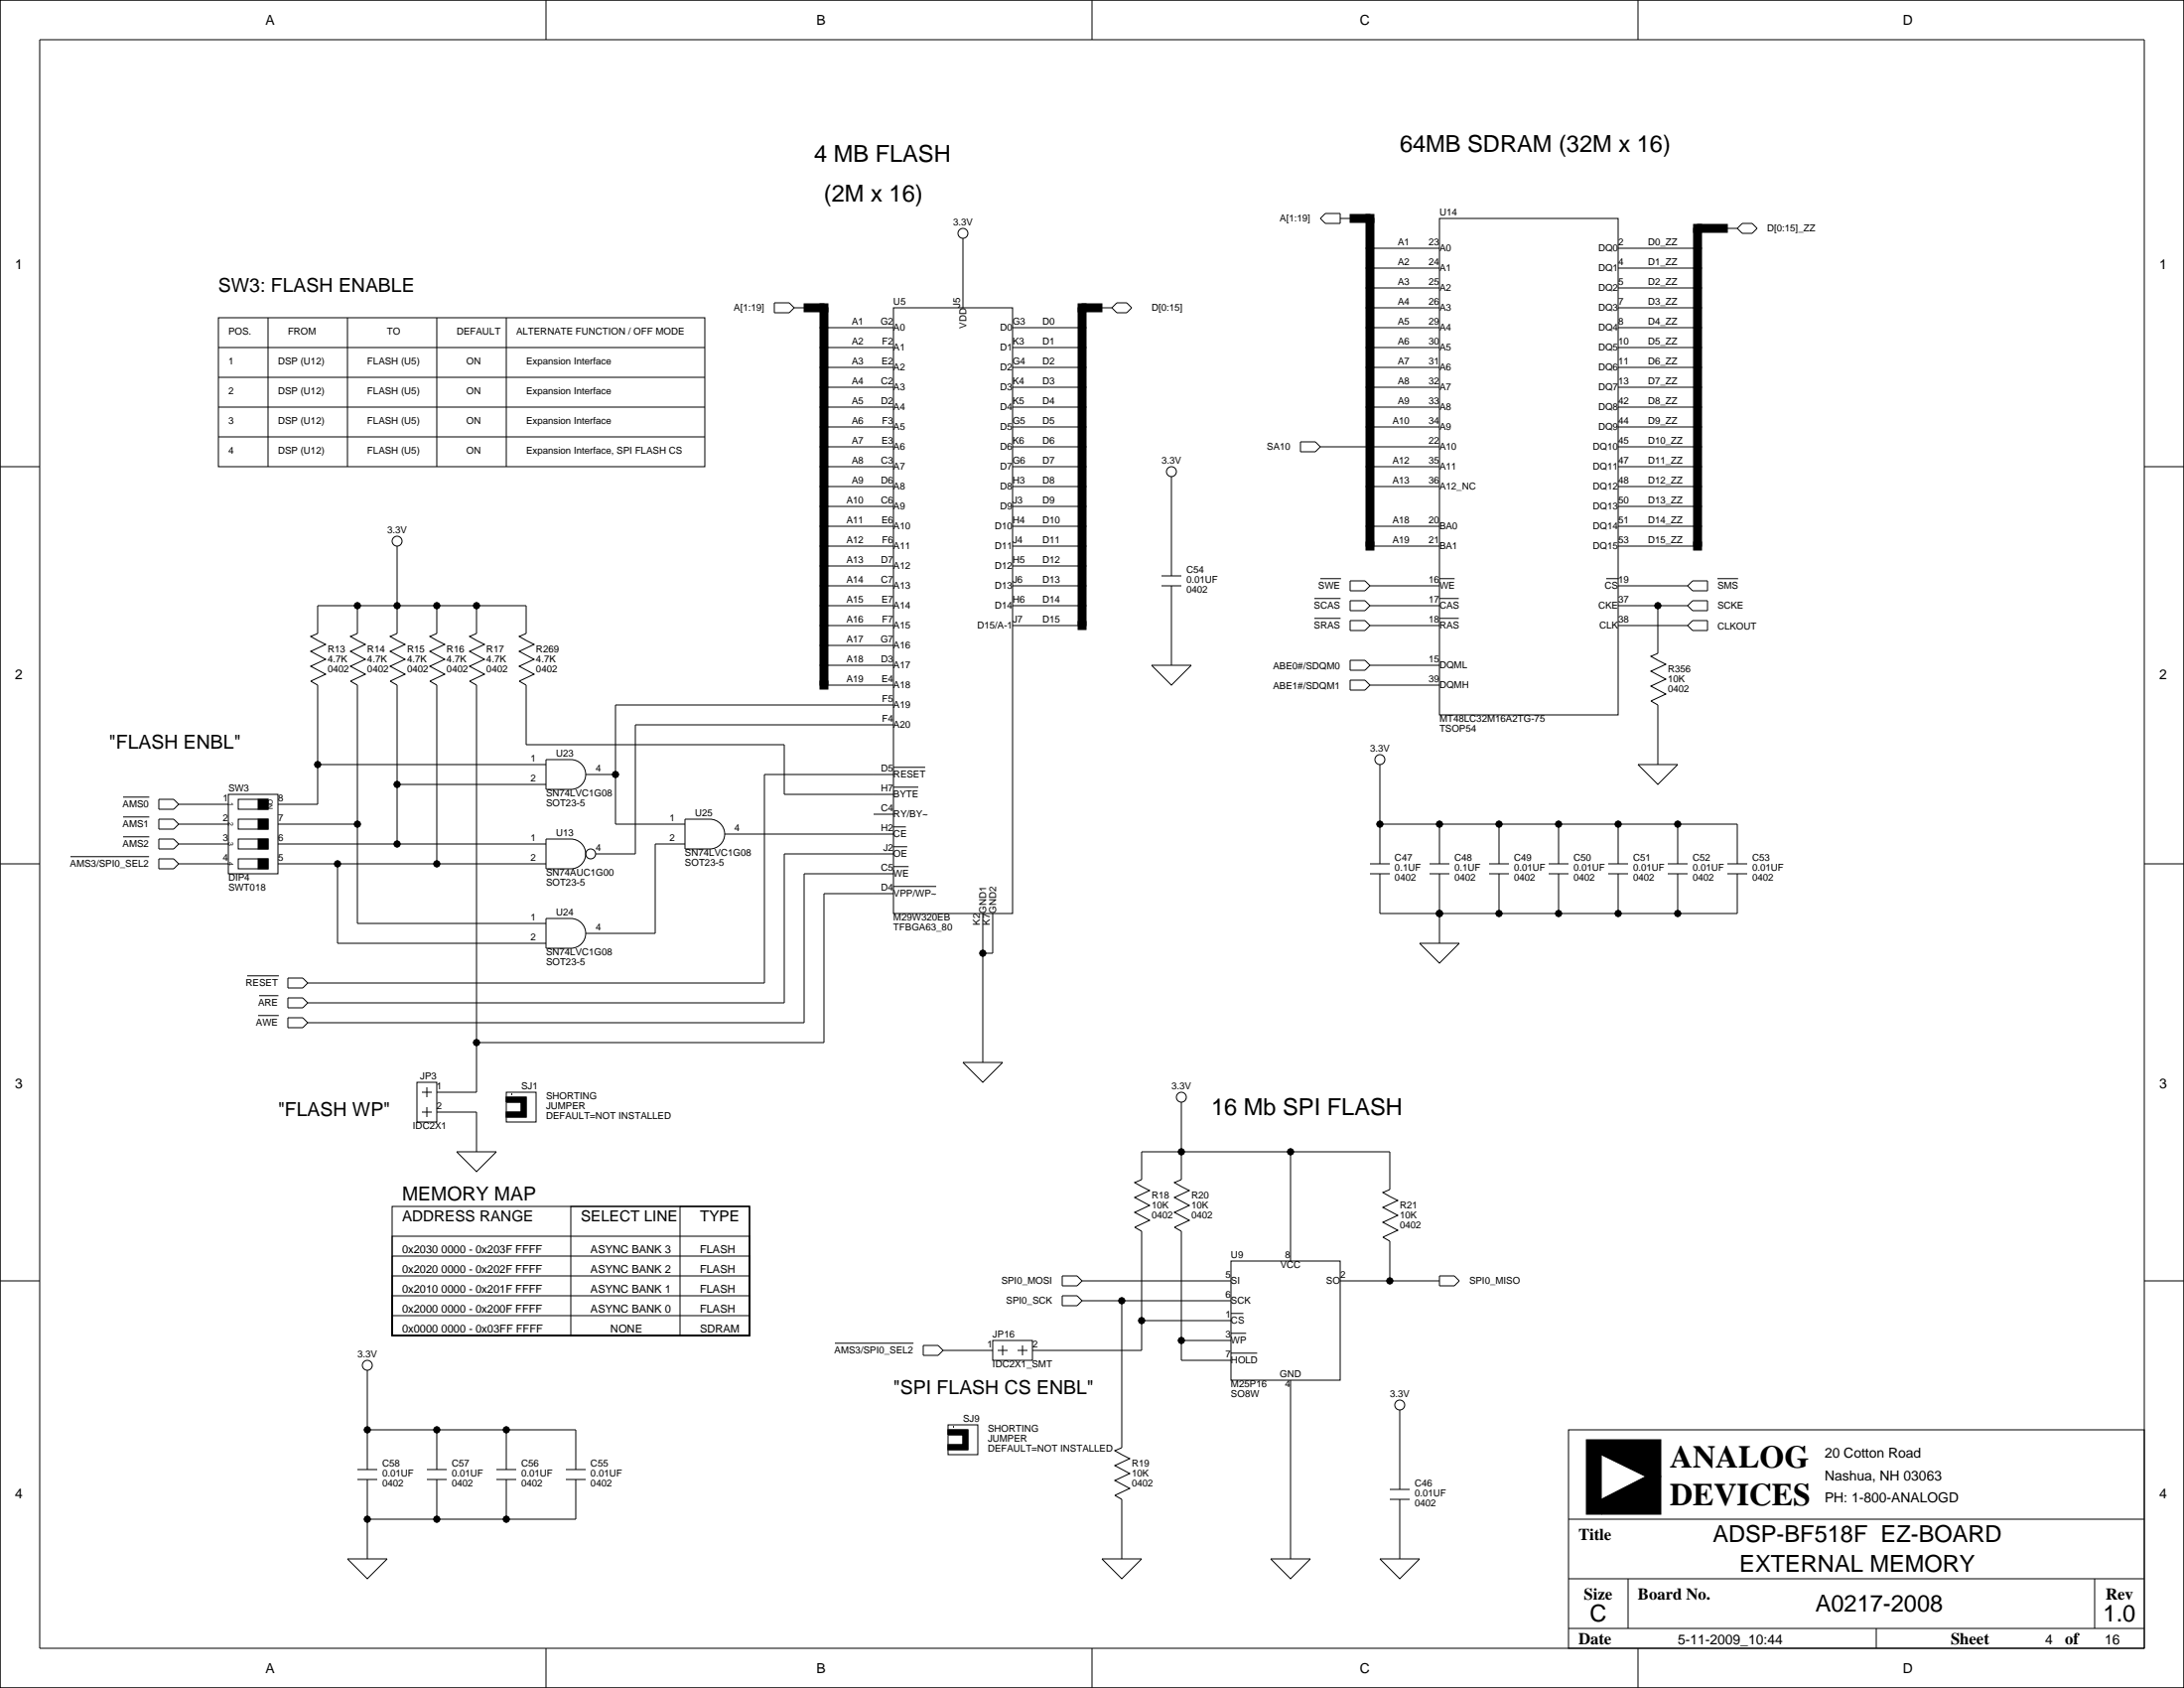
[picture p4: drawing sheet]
<svg xmlns="http://www.w3.org/2000/svg" width="559mm" height="432mm" viewBox="0 0 559 432" stroke-linecap="round" stroke-linejoin="round" font-family="sans-serif">
<g fill="none" stroke="#000" stroke-width=".25">
<path d="M0 0h558.8v431.8h-558.8zM10.2 10.2h538.4v411.4h-538.4zM139.7 0v10.2M279.4 0v10.2M419.1 0v10.2M337.8 55.9l1.3-1.3h3.8v2.5h-3.8zM342.9 55.9h2.5M368.3 55.9h45.7v127h-45.7zM442 58.4h2.5M445.8 57.1h2.5l1.3 1.3-1.3 1.3h-2.5l-1.3-1.3zM198.1 77.5h3.8l1.3 1.2-1.3 1.3h-3.8zM203.2 78.7h2.5"/>
<path d="M228.6 78.7h30.5v155h-30.5zM246.4 61v17.7M281.9 78.7h2.6M285.8 77.5h2.5l1.3 1.2-1.3 1.3h-2.5l-1.3-1.3zM350.5 78.7h17.8M350.5 68.6h17.8M350.5 63.5h17.8M350.5 73.7h17.8M414 78.7h20.3M414 68.6h20.3M414 63.5h20.3M414 73.7h20.3"/>
<path d="M55.9 81.3h124.4v38.1h-124.4zM55.9 88.9h124.4M55.9 96.5h124.4M68.6 81.3v38.1M88.9 81.3v38.1M111.8 81.3v38.1M129.5 81.3v38.1M210.8 99.1h17.8M210.8 94h17.8M210.8 88.9h17.8M210.8 83.8h17.8M259.1 99.1h17.8"/>
<path d="M259.1 94h17.8M259.1 88.9h17.8M259.1 83.8h17.8M350.5 99.1h17.8M350.5 94h17.8M350.5 88.9h17.8M350.5 83.8h17.8M414 99.1h20.3M414 94h20.3M414 88.9h20.3M414 83.8h20.3M0 119.4h10.2"/>
<path d="M55.9 104.1h124.4M55.9 111.8h124.4M210.8 109.2h17.8M210.8 104.1h17.8M210.8 119.4h17.8M210.8 114.3h17.8M259.1 109.2h17.8M259.1 104.1h17.8M259.1 119.4h17.8M259.1 114.3h17.8M332.7 113h3.8l1.3 1.3-1.3 1.3h-3.8zM337.8 114.3h30.5"/>
<path d="M350.5 109.2h17.8M350.5 104.1h17.8M350.5 119.4h17.8M414 109.2h20.3M414 104.1h20.3M414 119.4h20.3M414 114.3h20.3M548.6 119.4h10.2M101.6 139.7v22.4l-1.8 .7 3.8 2-3.8 1.8 3.8 2.1-3.8 1.7 3.8 2.1-3.8 1.7 1.8 1.1v40.6M210.8 134.6h17.8M210.8 124.5h17.8M210.8 139.7h17.8"/>
<path d="M210.8 129.5h17.8M259.1 134.6h17.8M259.1 124.5h17.8M259.1 139.7h17.8M259.1 129.5h17.8M299.7 121.9v25.4M350.5 134.6h17.8M350.5 124.5h17.8M350.5 139.7h17.8M414 134.6h20.3M414 124.5h20.3M414 139.7h20.3"/>
<path d="M414 129.5h20.3M91.4 154.9v7.2l-1.7 .7 3.8 2-3.8 1.8 3.8 2.1-3.8 1.7 3.8 2.1-3.8 1.7 1.7 1.1v60.9h48.3M111.8 154.9v7.2l-1.8 .7 3.8 2-3.8 1.8 3.8 2.1-3.8 1.7 3.8 2.1-3.8 1.7 1.8 1.1v45.7M121.9 154.9v7.2l-1.8 .7 3.9 2-3.9 1.8 3.9 2.1-3.9 1.7 3.9 2.1-3.9 1.7 1.8 1.1v104.1h-10.1M210.8 154.9h17.8M210.8 149.9h17.8M210.8 144.8h17.8M259.1 154.9h17.8M259.1 149.9h17.8M259.1 144.8h17.8M297.2 149.9h5.1M297.2 147.3h5.1"/>
<path d="M299.7 149.9v20.3M336.3 153.1h6.7M336.3 158.2h6.7M337.8 148h5.3M345.4 148.6h3.8l1.3 1.3-1.3 1.2h-3.8zM345.4 153.7h3.8l1.3 1.2-1.3 1.3h-3.8zM345.4 158.8h3.8l1.3 1.2-1.3 1.3h-3.8zM350.5 154.9h17.8M350.5 149.9h17.8M368.3 153.1h4.9M368.3 148h3.9M368.3 158.2h4.9"/>
<path d="M411 148h3.1M414 154.9h17.8M414 149.9h17.8M424.2 154.9v12.2l-1.8 .8 3.8 2-3.8 1.8 3.8 2-3.8 1.8 3.8 2-3.8 1.8 1.8 1v15.3M431.8 149.9l1.3-1.3h3.8v2.5h-3.8zM433.1 153.7h3.8v2.5h-3.8l-1.3-1.3zM439.4 148h5.3M210.8 160h17.8M210.8 175.3h17.8M210.8 170.2h17.8M210.8 165.1h17.8M259.1 160h17.8"/>
<path d="M294.6 170.2h10.2l-5.1 5.1zM345.4 168.9h3.8l1.3 1.3-1.3 1.2h-3.8zM345.4 174h3.8l1.3 1.3-1.3 1.2h-3.8zM350.5 160h17.8M350.5 175.3h17.8M350.5 170.2h17.8M414 160h17.8M431.8 160l1.3-1.2h3.8v2.5h-3.8zM81.3 195.6h58.4M139.7 194.3h6.3a3.8 3.8 0 0 1 3.9 3.8 3.8 3.8 0 0 1-3.9 3.8h-6.3zM149.9 198.1h7.6M228.6 180.3h-71.1v30.5h17.8"/>
<path d="M228.6 185.4h-66v33h-10.2M228.6 198.1h-33v53.4h-116.9M228.6 196.3h8.1M353.1 195.6v25.4M419.1 195.6h10.2l-5.1 5.1zM18 219.1h20.1M31.5 214.1h6.7M31.5 203.9h6.7M31.5 209h6.7M40.6 204.5h3.8l1.3 1.2-1.3 1.3h-3.8zM40.6 209.5h3.8l1.3 1.3-1.3 1.3h-3.8zM40.6 214.6h3.8l1.3 1.3-1.3 1.3h-3.8z"/>
<path d="M40.6 219.7h3.8l1.3 1.3-1.3 1.2h-3.8zM45.7 215.9h12.7M45.7 210.8h12.7M45.7 205.7h12.7M58.4 203.2h12.7v20.3h-12.7zM61 219.7h7.6v2.5h-7.6zM61 209.5h7.6v2.6h-7.6zM61 204.5h7.6v2.5h-7.6zM61 214.6h7.6v2.6h-7.6zM71.1 215.9h68.6M71.1 210.8h20.3M101.6 200.7h38.1"/>
<path d="M139.7 214.6h6.3a3.8 3.8 0 0 1 3.9 3.8 3.8 3.8 0 0 1-3.9 3.8h-6.3zM175.3 209.5h6.3a3.8 3.8 0 0 1 3.8 3.9 3.8 3.8 0 0 1-3.8 3.8h-6.3zM175.3 215.9h-7.7v22.9h-17.7M185.4 213.4h43.2M223.5 208.3h5.1M228.6 203.2h-27.9v-12.7h-66.1v-15.2l-1.8-1.1 3.9-1.7-3.9-2.1 3.9-1.7-3.9-2.1 3.9-1.8-3.9-2 1.8-.7v-7.2h-53.3v7.2l-1.8 .7 3.8 2-3.8 1.8 3.8 2.1-3.8 1.7 3.8 2.1-3.8 1.7 1.8 1.1v30.4h-10.2M228.6 218.4h-27.9v38.1h-122M228.6 201.4h6.3M228.6 211.5h3.2M228.6 216.6h3.5M353.1 210.8h91.4v10.2M368.3 210.8v10.2"/>
<path d="M383.5 210.8v10.2M398.8 210.8v10.2M414 210.8v10.2M429.3 210.8v10.2M0 221h10.2M45.7 221h12.7M71.1 221h68.6M86.4 221v20.3h53.3M139.7 234.9h6.3a3.8 3.8 0 0 1 3.9 3.9 3.8 3.8 0 0 1-3.9 3.8h-6.3zM228.6 228.6h-17.8v38.1h-88.9M228.6 223.5h-22.9v38.1h-127M228.6 226.8h10.9"/>
<path d="M228.6 221.7h3.9M251.5 233.7v38.1M254 233.7v10.1h-2.5M350.5 221h5.1M350.5 223.5h5.1M353.1 223.5v10.2h91.4v-10.2M365.8 221h5M365.8 223.5h5M368.3 233.7h.1M368.3 223.5v17.8M381 221h5.1M381 223.5h5.1"/>
<path d="M383.5 223.5v10.2M396.2 221h5.1M396.2 223.5h5.1M398.8 223.5v10.2M411.5 221h5.1M411.5 223.5h5.1M414 223.5v10.2M426.7 221h5.1M426.7 223.5h5.1M429.3 223.5v10.2M442 221h5M442 223.5h5"/>
<path d="M548.6 221h10.2M63.2 249.6h8.2M66 259.8h5.3M66.3 254.7h4.9M73.7 250.2h3.8l1.2 1.3-1.2 1.2h-3.8zM73.7 255.3h3.8l1.2 1.2-1.2 1.3h-3.8zM363.2 241.3h10.2l-5.1 5.1zM73.7 260.3h3.8l1.2 1.3-1.2 1.3h-3.8zM106.7 276.9h5.1v10.1h-5.1zM107.9 279.4h2.6M109.2 278.1v2.6M129.5 279.4h7.7v7.6h-7.7z"/>
<path d="M130.8 279.9h.1M246.4 271.8h10.1l-5 5.1zM107.9 284.5h2.6M109.2 283.2v2.6M111.8 284.5h10.1v10.1M116.8 294.6h10.2l-5.1 5.1zM129.5 280.7h5.1v5.1h-5.1v-1.3h3.8v-2.6h-3.8zM302.3 281.9v19.9l-1.8 .7 3.8 2-3.8 1.8 3.8 2.1-3.8 1.7 3.8 2.1-3.8 1.7 1.8 1.1v33h12.7M330.2 294.6v28M100.3 316.2h91.5v25.4h-91.5zM100.3 308.6h91.5v33h-91.5zM146 308.6h45.8v33h-45.8z"/>
<path d="M174 308.6h17.8v33h-17.8zM0 327.7h10.2M100.3 336.5h91.5v5.1h-91.5zM100.3 331.5h91.5v10.1h-91.5zM100.3 326.4h91.5v15.2h-91.5zM100.3 321.3h91.5v20.3h-91.5zM271.8 326.4h3.8l1.3 1.3-1.3 1.2h-3.8zM271.8 331.5h3.8l1.3 1.2-1.3 1.3h-3.8zM276.9 332.7h38.1M276.9 327.7h38.1M287 332.7v37.6l-1.8 .8 3.9 2-3.9 1.8 3.9 2-3.9 1.8 3.9 2-3.9 1.8 1.8 1v15.3M292.1 337.8h22.9"/>
<path d="M315 322.6h27.9v30.5h-27.9zM315 336h3.1M342.9 327.7h25.4M355.6 327.7v-10.2l-1.8-1 3.8-1.8-3.8-2 3.8-1.8-3.8-2 3.8-1.8-3.8-2 1.8-.8v-9.7h-63.5v7.2l-1.8 .7 3.8 2-3.8 1.8 3.8 2.1-3.8 1.7 3.8 2.1-3.8 1.7 1.8 1.1v30.4h-27.9M368.3 326.4h3.8l1.3 1.3-1.3 1.2h-3.8zM548.6 327.7h10.2M94 350.5v25.4M213.6 343.6h20.1M236.2 344.2h3.8l1.3 1.2-1.3 1.3h-3.8zM241.3 345.4h12.7M254 342.9h10.2v5.1h-10.2zM255.3 345.4h2.5"/>
<path d="M256.5 344.2v2.5M260.3 345.4h2.6M261.6 344.2v2.5M302.3 342.9h12.7M315 346.1h6.7M315 341.1h3.8M330.2 353.1v45.7M91.4 375.9h5.1M91.4 378.5h5.1M94 378.5v20.3M94 365.8h53.3v10.1M109.2 375.9h5.1"/>
<path d="M109.2 378.5h5.1M111.8 365.8v10.1M111.8 378.5v10.1M127 375.9h5.1M127 378.5h5.1M129.5 365.8v10.1M129.5 378.5v10.1M144.8 375.9h5.1M144.8 378.5h5.1M147.3 378.5v10.1h-53.3M242.6 364.5h7.6v7.6h-7.6zM242.6 365.8h5v5h-5v-1.2h3.8v-2.6h-3.8z"/>
<path d="M243.8 365h.1M358.1 360.7v20.3M401.3 365.8h147.3v55.8h-147.3zM88.9 398.8h10.2l-5.1 5.1zM281.9 398.8h10.2l-5.1 5.1zM325.1 398.8h10.2l-5.1 5.1zM353.1 398.8h10.1l-5.1 5.1zM355.6 381h5.1M355.6 383.5h5.1M358.1 383.5v15.3M401.3 388.6h147.3M401.3 403.9h147.3"/>
<path d="M401.3 416.6h147.3M416.6 403.9v12.7M480.1 416.6v5M535.9 403.9v12.7M139.7 421.6v10.2M279.4 421.6v10.2M419.1 421.6v10.2"/>
<circle cx="246.4" cy="59.7" r="1.27"/>
<circle cx="101.6" cy="138.4" r="1.27"/>
<circle cx="299.7" cy="120.6" r="1.27"/>
<circle cx="91.4" cy="154.9" r=".76"/>
<circle cx="101.6" cy="154.9" r=".76"/>
<circle cx="111.8" cy="154.9" r=".76"/>
<circle cx="121.9" cy="154.9" r=".76"/>
<circle cx="424.2" cy="154.9" r=".76"/>
<circle cx="81.3" cy="195.6" r=".76"/>
<circle cx="157.5" cy="198.1" r=".76"/>
<circle cx="353.1" cy="194.3" r="1.27"/>
<circle cx="91.4" cy="210.8" r=".76"/>
<circle cx="101.6" cy="200.7" r=".76"/>
<circle cx="101.6" cy="215.9" r=".76"/>
<circle cx="151.1" cy="218.4" r="1.27"/>
<circle cx="353.1" cy="210.8" r=".76"/>
<circle cx="368.3" cy="210.8" r=".76"/>
<circle cx="383.5" cy="210.8" r=".76"/>
<circle cx="398.8" cy="210.8" r=".76"/>
<circle cx="414" cy="210.8" r=".76"/>
<circle cx="429.3" cy="210.8" r=".76"/>
<circle cx="86.4" cy="221" r=".76"/>
<circle cx="111.8" cy="221" r=".76"/>
<circle cx="368.3" cy="233.7" r=".76"/>
<circle cx="383.5" cy="233.7" r=".76"/>
<circle cx="398.8" cy="233.7" r=".76"/>
<circle cx="414" cy="233.7" r=".76"/>
<circle cx="429.3" cy="233.7" r=".76"/>
<circle cx="251.5" cy="243.8" r=".76"/>
<circle cx="121.9" cy="266.7" r=".76"/>
<circle cx="302.3" cy="280.7" r="1.27"/>
<circle cx="302.3" cy="294.6" r=".76"/>
<circle cx="330.2" cy="294.6" r=".76"/>
<circle cx="287" cy="332.7" r=".76"/>
<circle cx="292.1" cy="337.8" r=".76"/>
<circle cx="355.6" cy="327.7" r=".76"/>
<circle cx="94" cy="349.2" r="1.27"/>
<circle cx="302.3" cy="342.9" r=".76"/>
<circle cx="358.1" cy="359.4" r="1.27"/>
<circle cx="94" cy="365.8" r=".76"/>
<circle cx="111.8" cy="365.8" r=".76"/>
<circle cx="129.5" cy="365.8" r=".76"/>
<circle cx="94" cy="388.6" r=".76"/>
<circle cx="111.8" cy="388.6" r=".76"/>
<circle cx="129.5" cy="388.6" r=".76"/>
</g>
<g fill="#000" stroke="#000" stroke-width=".25">
<path d="M345.4 54.9h5.1v2h-5.1z" fill-rule="evenodd"/>
<path d="M349.5 54.9h2v2h-2z" fill-rule="evenodd"/>
<path d="M433.3 57.4h2.1v2h-2.1z" fill-rule="evenodd"/>
<path d="M434.3 57.4h7.7v2h-7.7z" fill-rule="evenodd"/>
<path d="M205.7 77.7h5.1v2.1h-5.1z" fill-rule="evenodd"/>
<path d="M209.8 77.7h2v2.1h-2z" fill-rule="evenodd"/>
<path d="M275.8 77.7h2.1v2.1h-2.1z" fill-rule="evenodd"/>
<path d="M276.9 77.7h5v2.1h-5z" fill-rule="evenodd"/>
<path d="M349.5 73.7h2v5h-2z" fill-rule="evenodd"/>
<path d="M349.5 68.6h2v5.1h-2z" fill-rule="evenodd"/>
<path d="M349.5 63.5h2v5.1h-2z" fill-rule="evenodd"/>
<path d="M349.5 55.9h2v7.6h-2z" fill-rule="evenodd"/>
<path d="M433.3 58.4h2.1v5.1h-2.1z" fill-rule="evenodd"/>
<path d="M433.3 63.5h2.1v5.1h-2.1z" fill-rule="evenodd"/>
<path d="M433.3 68.6h2.1v5.1h-2.1z" fill-rule="evenodd"/>
<path d="M433.3 73.7h2.1v5h-2.1z" fill-rule="evenodd"/>
<path d="M209.8 78.7h2v5.1h-2z" fill-rule="evenodd"/>
<path d="M209.8 83.8h2v5.1h-2z" fill-rule="evenodd"/>
<path d="M209.8 88.9h2v5.1h-2z" fill-rule="evenodd"/>
<path d="M209.8 94h2v5.1h-2z" fill-rule="evenodd"/>
<path d="M275.8 94h2.1v5.1h-2.1z" fill-rule="evenodd"/>
<path d="M275.8 88.9h2.1v5.1h-2.1z" fill-rule="evenodd"/>
<path d="M275.8 83.8h2.1v5.1h-2.1z" fill-rule="evenodd"/>
<path d="M275.8 78.7h2.1v5.1h-2.1z" fill-rule="evenodd"/>
<path d="M349.5 94h2v5.1h-2z" fill-rule="evenodd"/>
<path d="M349.5 88.9h2v5.1h-2z" fill-rule="evenodd"/>
<path d="M349.5 83.8h2v5.1h-2z" fill-rule="evenodd"/>
<path d="M349.5 78.7h2v5.1h-2z" fill-rule="evenodd"/>
<path d="M433.3 78.7h2.1v5.1h-2.1z" fill-rule="evenodd"/>
<path d="M433.3 83.8h2.1v5.1h-2.1z" fill-rule="evenodd"/>
<path d="M433.3 88.9h2.1v5.1h-2.1z" fill-rule="evenodd"/>
<path d="M433.3 94h2.1v5.1h-2.1z" fill-rule="evenodd"/>
<path d="M209.8 99.1h2v5h-2z" fill-rule="evenodd"/>
<path d="M209.8 104.1h2v5.1h-2z" fill-rule="evenodd"/>
<path d="M209.8 109.2h2v5.1h-2z" fill-rule="evenodd"/>
<path d="M209.8 114.3h2v5.1h-2z" fill-rule="evenodd"/>
<path d="M275.8 114.3h2.1v5.1h-2.1z" fill-rule="evenodd"/>
<path d="M275.8 109.2h2.1v5.1h-2.1z" fill-rule="evenodd"/>
<path d="M275.8 104.1h2.1v5.1h-2.1z" fill-rule="evenodd"/>
<path d="M275.8 99.1h2.1v5h-2.1z" fill-rule="evenodd"/>
<path d="M349.5 109.2h2v10.2h-2z" fill-rule="evenodd"/>
<path d="M349.5 104.1h2v5.1h-2z" fill-rule="evenodd"/>
<path d="M349.5 99.1h2v5h-2z" fill-rule="evenodd"/>
<path d="M433.3 99.1h2.1v5h-2.1z" fill-rule="evenodd"/>
<path d="M433.3 104.1h2.1v5.1h-2.1z" fill-rule="evenodd"/>
<path d="M433.3 109.2h2.1v5.1h-2.1z" fill-rule="evenodd"/>
<path d="M433.3 114.3h2.1v5.1h-2.1z" fill-rule="evenodd"/>
<path d="M209.8 119.4h2v5.1h-2z" fill-rule="evenodd"/>
<path d="M209.8 124.5h2v5h-2z" fill-rule="evenodd"/>
<path d="M209.8 129.5h2v5.1h-2z" fill-rule="evenodd"/>
<path d="M209.8 134.6h2v5.1h-2z" fill-rule="evenodd"/>
<path d="M275.8 134.6h2.1v5.1h-2.1z" fill-rule="evenodd"/>
<path d="M275.8 124.5h2.1v5h-2.1z" fill-rule="evenodd"/>
<path d="M275.8 119.4h2.1v5.1h-2.1z" fill-rule="evenodd"/>
<path d="M275.8 129.5h2.1v5.1h-2.1z" fill-rule="evenodd"/>
<path d="M349.5 124.5h2v10.1h-2z" fill-rule="evenodd"/>
<path d="M349.5 119.4h2v5.1h-2z" fill-rule="evenodd"/>
<path d="M349.5 134.6h2v5.1h-2z" fill-rule="evenodd"/>
<path d="M433.3 119.4h2.1v5.1h-2.1z" fill-rule="evenodd"/>
<path d="M433.3 124.5h2.1v5h-2.1z" fill-rule="evenodd"/>
<path d="M433.3 129.5h2.1v5.1h-2.1z" fill-rule="evenodd"/>
<path d="M433.3 134.6h2.1v5.1h-2.1z" fill-rule="evenodd"/>
<path d="M209.8 139.7h2v5.1h-2z" fill-rule="evenodd"/>
<path d="M209.8 144.8h2v5.1h-2z" fill-rule="evenodd"/>
<path d="M209.8 149.9h2v5h-2z" fill-rule="evenodd"/>
<path d="M275.8 149.9h2.1v5h-2.1z" fill-rule="evenodd"/>
<path d="M275.8 144.8h2.1v5.1h-2.1z" fill-rule="evenodd"/>
<path d="M275.8 139.7h2.1v5.1h-2.1z" fill-rule="evenodd"/>
<path d="M349.5 138.7h2v2h-2z" fill-rule="evenodd"/>
<path d="M433.3 138.7h2.1v2h-2.1z" fill-rule="evenodd"/>
<path d="M209.8 154.9h2v5.1h-2z" fill-rule="evenodd"/>
<path d="M209.8 160h2v5.1h-2z" fill-rule="evenodd"/>
<path d="M209.8 165.1h2v5.1h-2z" fill-rule="evenodd"/>
<path d="M209.8 170.2h2v5.1h-2z" fill-rule="evenodd"/>
<path d="M209.8 174.2h2v2.1h-2z" fill-rule="evenodd"/>
<path d="M275.8 154.9h2.1v5.1h-2.1z" fill-rule="evenodd"/>
<path d="M275.8 159h2.1v2h-2.1z" fill-rule="evenodd"/>
<path d="M66 214.6h2.6v2.6h-2.6z" fill-rule="evenodd"/>
<path d="M66 209.5h2.6v2.6h-2.6z" fill-rule="evenodd"/>
<path d="M66 204.5h2.6v2.5h-2.6z" fill-rule="evenodd"/>
<path d="M66 219.7h2.6v2.5h-2.6z" fill-rule="evenodd"/>
<path d="M129.5 280.7h5.1v5.1h-5.1v-1.3h3.8v-2.6h-3.8z" fill-rule="evenodd"/>
<path d="M242.6 365.8h5v5h-5v-1.2h3.8v-2.6h-3.8z" fill-rule="evenodd"/>
<path d="M409.7 368.3h15.2v9.4h-3.8l-11.4-5.6z" fill-rule="evenodd"/>
<path d="M405.9 368.3h3.8v19h-3.8z" fill-rule="evenodd"/>
<path d="M409.7 383.5l11.4-5.8h3.8v9.6h-15.2z" fill-rule="evenodd"/>
<circle cx="91.4" cy="154.9" r=".76"/>
<circle cx="101.6" cy="154.9" r=".76"/>
<circle cx="111.8" cy="154.9" r=".76"/>
<circle cx="121.9" cy="154.9" r=".76"/>
<circle cx="424.2" cy="154.9" r=".76"/>
<circle cx="81.3" cy="195.6" r=".76"/>
<circle cx="157.5" cy="198.1" r=".76"/>
<circle cx="91.4" cy="210.8" r=".76"/>
<circle cx="101.6" cy="200.7" r=".76"/>
<circle cx="101.6" cy="215.9" r=".76"/>
<circle cx="353.1" cy="210.8" r=".76"/>
<circle cx="368.3" cy="210.8" r=".76"/>
<circle cx="383.5" cy="210.8" r=".76"/>
<circle cx="398.8" cy="210.8" r=".76"/>
<circle cx="414" cy="210.8" r=".76"/>
<circle cx="429.3" cy="210.8" r=".76"/>
<circle cx="86.4" cy="221" r=".76"/>
<circle cx="111.8" cy="221" r=".76"/>
<circle cx="368.3" cy="233.7" r=".76"/>
<circle cx="383.5" cy="233.7" r=".76"/>
<circle cx="398.8" cy="233.7" r=".76"/>
<circle cx="414" cy="233.7" r=".76"/>
<circle cx="429.3" cy="233.7" r=".76"/>
<circle cx="251.5" cy="243.8" r=".76"/>
<circle cx="121.9" cy="266.7" r=".76"/>
<circle cx="302.3" cy="294.6" r=".76"/>
<circle cx="330.2" cy="294.6" r=".76"/>
<circle cx="287" cy="332.7" r=".76"/>
<circle cx="292.1" cy="337.8" r=".76"/>
<circle cx="355.6" cy="327.7" r=".76"/>
<circle cx="302.3" cy="342.9" r=".76"/>
<circle cx="94" cy="365.8" r=".76"/>
<circle cx="111.8" cy="365.8" r=".76"/>
<circle cx="129.5" cy="365.8" r=".76"/>
<circle cx="94" cy="388.6" r=".76"/>
<circle cx="111.8" cy="388.6" r=".76"/>
<circle cx="129.5" cy="388.6" r=".76"/>
</g>
<g font-size="8.1">
<text x="427.2" y="375.3">ANALOG</text>
<text x="427.2" y="385">DEVICES</text>
</g>
<g font-size="6">
<text x="208.3" y="41.4">4 MB FLASH</text>
<text x="358.1" y="38.9">64MB SDRAM (32M x 16)</text>
<text x="210.8" y="51.6">(2M x 16)</text>
<text x="309.9" y="285.2">16 Mb SPI FLASH</text>
<text x="438.2" y="394.6">ADSP-BF518F EZ-BOARD</text>
<text x="445.1" y="402.2">EXTERNAL MEMORY</text>
<text x="464.5" y="412.4">A0217-2008</text>
<text x="406.8" y="414.9">C</text>
<text x="538.1" y="414.9">1.0</text>
</g>
<g font-size="4.9">
<text x="55.9" y="74.7">SW3: FLASH ENABLE</text>
<text x="27.9" y="191.6">&quot;FLASH ENBL&quot;</text>
<text x="71.1" y="285.5">&quot;FLASH WP&quot;</text>
<text x="102.9" y="307.1">MEMORY MAP</text>
<text x="228.6" y="356.7">&quot;SPI FLASH CS ENBL&quot;</text>
</g>
<g font-size="4.2">
<text x="403.9" y="393.9">Title</text>
<text x="405.3" y="409.1">Size</text>
<text x="419.1" y="409.1">Board No.</text>
<text x="538.8" y="409.1">Rev</text>
<text x="403.9" y="420.5">Date</text>
<text x="499.1" y="420.5">Sheet</text>
<text x="528.3" y="420.5">of</text>
</g>
<g font-size="3.9">
<text x="102.9" y="312.5">ADDRESS RANGE</text>
<text x="148.6" y="312.5">SELECT LINE</text>
<text x="179.1" y="312.5">TYPE</text>
</g>
<g font-size="3.5">
<text x="67.9" y="6.3">A</text>
<text x="208.9" y="6.3">B</text>
<text x="348" y="6.3">C</text>
<text x="486.9" y="6.3">D</text>
<text x="3.8" y="68.8">1</text>
<text x="552.5" y="68.8">1</text>
<text x="3.8" y="173.7">2</text>
<text x="552.5" y="173.7">2</text>
<text x="3.8" y="278.3">3</text>
<text x="552.5" y="278.3">3</text>
<text x="466.9" y="372.8">20 Cotton Road</text>
<text x="3.8" y="383.3">4</text>
<text x="466.9" y="378.7">Nashua, NH 03063</text>
<text x="552.5" y="383.3">4</text>
<text x="466.9" y="384.3">PH: 1-800-ANALOGD</text>
<text x="429.3" y="420.6">5-11-2009_10:44</text>
<text x="523.2" y="420.6">4</text>
<text x="538.5" y="420.6">16</text>
<text x="67.9" y="428">A</text>
<text x="208.9" y="428">B</text>
<text x="348" y="428">C</text>
<text x="486.9" y="428">D</text>
</g>
<g font-size="2.8">
<text x="102.9" y="320.5">0x2030 0000 - 0x203F FFFF</text>
<text x="151.1" y="320.5">ASYNC BANK 3</text>
<text x="179.1" y="320.5">FLASH</text>
<text x="102.9" y="325.5">0x2020 0000 - 0x202F FFFF</text>
<text x="151.1" y="325.5">ASYNC BANK 2</text>
<text x="179.1" y="325.5">FLASH</text>
<text x="102.9" y="330.6">0x2010 0000 - 0x201F FFFF</text>
<text x="102.9" y="335.7">0x2000 0000 - 0x200F FFFF</text>
<text x="151.1" y="330.6">ASYNC BANK 1</text>
<text x="151.1" y="335.7">ASYNC BANK 0</text>
<text x="179.1" y="330.6">FLASH</text>
<text x="179.1" y="335.7">FLASH</text>
<text x="102.9" y="340.8">0x0000 0000 - 0x03FF FFFF</text>
<text x="156.2" y="340.8">NONE</text>
<text x="179.1" y="340.8">SDRAM</text>
</g>
<g font-size="2.5">
<text x="243.8" y="57.7">3.3V</text>
<text x="327.5" y="56.8">A[1:19]</text>
<text x="368.3" y="55.1">U14</text>
<text x="452.1" y="59.3">D[0:15]_ZZ</text>
<text x="357.7" y="62.8">A1</text>
<text x="365.6" y="62.8">23</text>
<text x="368.3" y="64.4">A0</text>
<text x="408.9" y="64.4">DQ0</text>
<text x="414" y="62.8">2</text>
<text x="421.6" y="62.8">D0_ZZ</text>
<text x="357.7" y="67.8">A2</text>
<text x="365.6" y="67.8">24</text>
<text x="368.3" y="69.5">A1</text>
<text x="408.9" y="69.5">DQ1</text>
<text x="414" y="67.8">4</text>
<text x="421.6" y="67.8">D1_ZZ</text>
<text x="357.7" y="72.9">A3</text>
<text x="365.6" y="72.9">25</text>
<text x="368.3" y="74.5">A2</text>
<text x="408.9" y="74.5">DQ2</text>
<text x="414" y="72.9">5</text>
<text x="421.6" y="72.9">D2_ZZ</text>
<text x="187.8" y="79.6">A[1:19]</text>
<text x="218" y="83.1">A1</text>
<text x="225.3" y="83.1">G2</text>
<text x="228.6" y="78">U5</text>
<text x="245.6" y="78.7" transform="rotate(-90 245.6 78.7)">J5</text>
<text x="247.3" y="84" transform="rotate(-90 247.3 84)">VDD</text>
<text x="259.1" y="83.1">G3</text>
<text x="266.7" y="83.1">D0</text>
<text x="294.6" y="79.6">D[0:15]</text>
<text x="357.7" y="78">A4</text>
<text x="357.7" y="83.1">A5</text>
<text x="365.6" y="78">26</text>
<text x="365.6" y="83.1">29</text>
<text x="368.3" y="79.6">A3</text>
<text x="408.9" y="79.6">DQ3</text>
<text x="414" y="78">7</text>
<text x="414" y="83.1">8</text>
<text x="421.6" y="78">D3_ZZ</text>
<text x="421.6" y="83.1">D4_ZZ</text>
<text x="58.4" y="85.6">POS.</text>
<text x="73.7" y="85.6">FROM</text>
<text x="99.1" y="85.6">TO</text>
<text x="116.8" y="85.6">DEFAULT</text>
<text x="132.1" y="85.6">ALTERNATE FUNCTION / OFF MODE</text>
<text x="218" y="88.2">A2</text>
<text x="225.7" y="88.2">F2</text>
<text x="228.6" y="84.7">A0</text>
<text x="228.6" y="89.8">A1</text>
<text x="255.9" y="84.7">D0</text>
<text x="255.9" y="89.8">D1</text>
<text x="259.1" y="88.2">K3</text>
<text x="266.7" y="88.2">D1</text>
<text x="357.7" y="88.2">A6</text>
<text x="365.6" y="88.2">30</text>
<text x="368.3" y="84.7">A4</text>
<text x="368.3" y="89.8">A5</text>
<text x="408.9" y="84.7">DQ4</text>
<text x="408.9" y="89.8">DQ5</text>
<text x="414" y="88.2">10</text>
<text x="421.6" y="88.2">D5_ZZ</text>
<text x="58.4" y="93.2">1</text>
<text x="71.1" y="93.2">DSP (U12)</text>
<text x="94" y="93.2">FLASH (U5)</text>
<text x="119.4" y="93.2">ON</text>
<text x="134.6" y="93.2">Expansion Interface</text>
<text x="218" y="93.2">A3</text>
<text x="225.6" y="93.2">E2</text>
<text x="228.6" y="94.9">A2</text>
<text x="255.9" y="94.9">D2</text>
<text x="259.1" y="93.2">G4</text>
<text x="266.7" y="93.2">D2</text>
<text x="357.7" y="93.2">A7</text>
<text x="365.6" y="93.2">31</text>
<text x="368.3" y="94.9">A6</text>
<text x="408.9" y="94.9">DQ6</text>
<text x="414" y="93.2">11</text>
<text x="421.6" y="93.2">D6_ZZ</text>
<text x="58.4" y="100.9">2</text>
<text x="71.1" y="100.9">DSP (U12)</text>
<text x="94" y="100.9">FLASH (U5)</text>
<text x="119.4" y="100.9">ON</text>
<text x="134.6" y="100.9">Expansion Interface</text>
<text x="218" y="98.3">A4</text>
<text x="225.4" y="98.3">C2</text>
<text x="228.6" y="99.9">A3</text>
<text x="255.9" y="99.9">D3</text>
<text x="259.1" y="98.3">K4</text>
<text x="266.7" y="98.3">D3</text>
<text x="357.7" y="98.3">A8</text>
<text x="365.6" y="98.3">32</text>
<text x="368.3" y="99.9">A7</text>
<text x="408.9" y="99.9">DQ7</text>
<text x="414" y="98.3">13</text>
<text x="421.6" y="98.3">D7_ZZ</text>
<text x="218" y="103.4">A5</text>
<text x="225.4" y="103.4">D2</text>
<text x="228.6" y="105">A4</text>
<text x="255.9" y="105">D4</text>
<text x="259.1" y="103.4">K5</text>
<text x="266.7" y="103.4">D4</text>
<text x="357.7" y="103.4">A9</text>
<text x="365.6" y="103.4">33</text>
<text x="368.3" y="105">A8</text>
<text x="408.9" y="105">DQ8</text>
<text x="414" y="103.4">42</text>
<text x="421.6" y="103.4">D8_ZZ</text>
<text x="58.4" y="108.5">3</text>
<text x="71.1" y="108.5">DSP (U12)</text>
<text x="94" y="108.5">FLASH (U5)</text>
<text x="119.4" y="108.5">ON</text>
<text x="134.6" y="108.5">Expansion Interface</text>
<text x="218" y="108.5">A6</text>
<text x="218" y="113.6">A7</text>
<text x="225.6" y="113.5">E3</text>
<text x="225.7" y="108.5">F3</text>
<text x="228.6" y="110.1">A5</text>
<text x="255.9" y="110.1">D5</text>
<text x="259.1" y="108.5">G5</text>
<text x="259.1" y="113.6">K6</text>
<text x="266.7" y="113.6">D6</text>
<text x="266.7" y="108.5">D5</text>
<text x="356.3" y="108.5">A10</text>
<text x="365.6" y="113.6">22</text>
<text x="365.6" y="108.5">34</text>
<text x="368.3" y="110.1">A9</text>
<text x="408.9" y="110.1">DQ9</text>
<text x="414" y="113.6">45</text>
<text x="414" y="108.5">44</text>
<text x="421.6" y="108.5">D9_ZZ</text>
<text x="421.6" y="113.6">D10_ZZ</text>
<text x="58.4" y="116.1">4</text>
<text x="71.1" y="116.1">DSP (U12)</text>
<text x="94" y="116.1">FLASH (U5)</text>
<text x="119.4" y="116.1">ON</text>
<text x="134.6" y="116.1">Expansion Interface, SPI FLASH CS</text>
<text x="218" y="118.6">A8</text>
<text x="225.4" y="118.6">C3</text>
<text x="228.6" y="115.2">A6</text>
<text x="255.9" y="115.2">D6</text>
<text x="259.1" y="118.6">G6</text>
<text x="266.7" y="118.6">D7</text>
<text x="297.2" y="118.6">3.3V</text>
<text x="324.2" y="115.2">SA10</text>
<text x="356.3" y="118.6">A12</text>
<text x="365.6" y="118.6">35</text>
<text x="368.3" y="115.2">A10</text>
<text x="407.6" y="115.2">DQ10</text>
<text x="414" y="118.6">47</text>
<text x="421.6" y="118.6">D11_ZZ</text>
<text x="218" y="123.7">A9</text>
<text x="225.4" y="123.7">D6</text>
<text x="228.6" y="120.3">A7</text>
<text x="228.6" y="125.3">A8</text>
<text x="255.9" y="120.3">D7</text>
<text x="255.9" y="125.3">D8</text>
<text x="259.1" y="123.7">H3</text>
<text x="266.7" y="123.7">D8</text>
<text x="356.3" y="123.7">A13</text>
<text x="365.6" y="123.7">36</text>
<text x="368.3" y="120.3">A11</text>
<text x="368.3" y="125.3">A12_NC</text>
<text x="407.6" y="120.3">DQ11</text>
<text x="407.6" y="125.3">DQ12</text>
<text x="414" y="123.7">48</text>
<text x="421.6" y="123.7">D12_ZZ</text>
<text x="216.6" y="128.8">A10</text>
<text x="225.4" y="128.8">C6</text>
<text x="228.6" y="130.4">A9</text>
<text x="255.9" y="130.4">D9</text>
<text x="259.1" y="128.8">J3</text>
<text x="266.7" y="128.8">D9</text>
<text x="407.6" y="130.4">DQ13</text>
<text x="414" y="128.8">50</text>
<text x="421.6" y="128.8">D13_ZZ</text>
<text x="99.1" y="136.4">3.3V</text>
<text x="216.6" y="133.9">A11</text>
<text x="225.6" y="133.9">E6</text>
<text x="228.6" y="135.5">A10</text>
<text x="254.6" y="135.5">D10</text>
<text x="259.1" y="133.9">H4</text>
<text x="266.7" y="133.9">D10</text>
<text x="356.3" y="133.9">A18</text>
<text x="365.6" y="133.9">20</text>
<text x="368.3" y="135.5">BA0</text>
<text x="407.6" y="135.5">DQ14</text>
<text x="414" y="133.9">51</text>
<text x="421.6" y="133.9">D14_ZZ</text>
<text x="216.6" y="139">A12</text>
<text x="225.7" y="138.9">F6</text>
<text x="228.6" y="140.6">A11</text>
<text x="254.6" y="140.6">D11</text>
<text x="259.1" y="139">J4</text>
<text x="266.7" y="139">D11</text>
<text x="356.3" y="139">A19</text>
<text x="365.6" y="139">21</text>
<text x="368.3" y="140.6">BA1</text>
<text x="407.6" y="140.6">DQ15</text>
<text x="414" y="139">53</text>
<text x="421.6" y="139">D15_ZZ</text>
<text x="216.6" y="144">A13</text>
<text x="216.6" y="149.1">A14</text>
<text x="225.4" y="144">D7</text>
<text x="225.4" y="149.1">C7</text>
<text x="228.6" y="145.7">A12</text>
<text x="254.6" y="145.7">D12</text>
<text x="259.1" y="144">H5</text>
<text x="259.1" y="149.1">J6</text>
<text x="266.7" y="149.1">D13</text>
<text x="266.7" y="144">D12</text>
<text x="303.5" y="149.1">0.01UF</text>
<text x="303.5" y="146.6">C54</text>
<text x="365.6" y="149.1">16</text>
<text x="414" y="149.1">19</text>
<text x="216.6" y="154.2">A15</text>
<text x="225.6" y="154.2">E7</text>
<text x="228.6" y="150.7">A13</text>
<text x="228.6" y="155.8">A14</text>
<text x="254.6" y="150.7">D13</text>
<text x="254.6" y="155.8">D14</text>
<text x="259.1" y="154.2">H6</text>
<text x="266.7" y="154.2">D14</text>
<text x="303.5" y="151.7">0402</text>
<text x="336.2" y="155.8">SCAS</text>
<text x="337.3" y="150.7">SWE</text>
<text x="365.6" y="154.2">17</text>
<text x="368.3" y="155.8">CAS</text>
<text x="368.3" y="150.7">WE</text>
<text x="408.9" y="155.8">CKE</text>
<text x="410.6" y="150.7">CS</text>
<text x="414" y="154.2">37</text>
<text x="439.4" y="155.8">SCKE</text>
<text x="439.4" y="150.7">SMS</text>
<text x="216.6" y="159.3">A16</text>
<text x="225.7" y="159.3">F7</text>
<text x="228.6" y="160.9">A15</text>
<text x="250" y="160.9">D15/A-1</text>
<text x="259.1" y="159.3">J7</text>
<text x="266.7" y="159.3">D15</text>
<text x="336.2" y="160.9">SRAS</text>
<text x="365.6" y="159.3">18</text>
<text x="368.3" y="160.9">RAS</text>
<text x="409.2" y="160.9">CLK</text>
<text x="414" y="159.3">38</text>
<text x="439.4" y="161.2">CLKOUT</text>
<text x="83.8" y="166.9">R13</text>
<text x="94" y="166.9">R14</text>
<text x="104.1" y="166.9">R15</text>
<text x="114.3" y="166.9">R16</text>
<text x="124.5" y="166.9">R17</text>
<text x="137.2" y="166.9">R269</text>
<text x="216.6" y="164.4">A17</text>
<text x="225.3" y="164.3">G7</text>
<text x="228.6" y="166">A16</text>
<text x="83.8" y="169.4">4.7K</text>
<text x="83.8" y="172">0402</text>
<text x="94" y="169.4">4.7K</text>
<text x="94" y="172">0402</text>
<text x="104.1" y="169.4">4.7K</text>
<text x="104.1" y="172">0402</text>
<text x="114.3" y="169.4">4.7K</text>
<text x="114.3" y="172">0402</text>
<text x="124.5" y="169.4">4.7K</text>
<text x="124.5" y="172">0402</text>
<text x="137.2" y="172">0402</text>
<text x="137.2" y="169.4">4.7K</text>
<text x="216.6" y="169.4">A18</text>
<text x="225.4" y="169.4">D3</text>
<text x="228.6" y="171.1">A17</text>
<text x="325.7" y="171.3">ABE0#/SDQM0</text>
<text x="365.6" y="169.4">15</text>
<text x="368.3" y="171.1">DQML</text>
<text x="426.7" y="172">R356</text>
<text x="216.6" y="174.5">A19</text>
<text x="225.6" y="174.5">E4</text>
<text x="225.7" y="179.6">F5</text>
<text x="228.6" y="176.1">A18</text>
<text x="325.7" y="176.4">ABE1#/SDQM1</text>
<text x="365.6" y="174.5">39</text>
<text x="368.3" y="176.1">DQMH</text>
<text x="426.7" y="177.1">0402</text>
<text x="426.7" y="174.5">10K</text>
<text x="225.7" y="184.7">F4</text>
<text x="228.6" y="181.2">A19</text>
<text x="368.3" y="184.7">MT48LC32M16A2TG-75</text>
<text x="228.6" y="186.3">A20</text>
<text x="368.3" y="187.2">TSOP54</text>
<text x="135.8" y="194.8">1</text>
<text x="142.2" y="193.6">U23</text>
<text x="152.4" y="197.4">4</text>
<text x="225.4" y="197.4">D5</text>
<text x="350.5" y="192.3">3.3V</text>
<text x="58.4" y="202.5">SW3</text>
<text x="135.8" y="199.9">2</text>
<text x="139.7" y="203.7">SN74LVC1G08</text>
<text x="225.4" y="202.5">H7</text>
<text x="228.6" y="199">RESET</text>
<text x="31.4" y="206.6">AMS0</text>
<text x="57" y="205">1</text>
<text x="71.1" y="205">8</text>
<text x="139.7" y="206.2">SOT23-5</text>
<text x="177.8" y="208.8">U25</text>
<text x="225.4" y="207.5">C4</text>
<text x="228.6" y="209.2">RY/BY~</text>
<text x="228.6" y="204.1">BYTE</text>
<text x="31.4" y="211.7">AMS1</text>
<text x="57" y="210.1">2</text>
<text x="57" y="215.2">3</text>
<text x="71.1" y="215.2">6</text>
<text x="71.1" y="210.1">7</text>
<text x="135.8" y="215.2">1</text>
<text x="142.2" y="213.9">U13</text>
<text x="171.3" y="210.1">1</text>
<text x="171.3" y="215.2">2</text>
<text x="188" y="212.6">4</text>
<text x="225.4" y="212.6">H2</text>
<text x="228.6" y="214.2">CE</text>
<text x="17.9" y="221.9">AMS3/SPI0_SEL2</text>
<text x="31.4" y="216.8">AMS2</text>
<text x="57" y="220.2">4</text>
<text x="71.1" y="220.2">5</text>
<text x="135.8" y="220.2">2</text>
<text x="152.4" y="217.7">4</text>
<text x="175.3" y="221.5">SOT23-5</text>
<text x="175.3" y="218.9">SN74LVC1G08</text>
<text x="226" y="217.7">J2</text>
<text x="228.6" y="219.3">OE</text>
<text x="356.9" y="220.2">C47</text>
<text x="372.1" y="220.2">C48</text>
<text x="387.3" y="220.2">C49</text>
<text x="402.6" y="220.2">C50</text>
<text x="417.8" y="220.2">C51</text>
<text x="433.1" y="220.2">C52</text>
<text x="448.3" y="220.2">C53</text>
<text x="58.4" y="225.3">DIP4</text>
<text x="58.4" y="227.9">SWT018</text>
<text x="139.7" y="224">SN74AUC1G00</text>
<text x="139.7" y="226.6">SOT23-5</text>
<text x="225.4" y="227.9">D4</text>
<text x="225.4" y="222.8">C5</text>
<text x="228.6" y="224.4">WE</text>
<text x="356.9" y="222.8">0.1UF</text>
<text x="356.9" y="225.3">0402</text>
<text x="372.1" y="222.8">0.1UF</text>
<text x="372.1" y="225.3">0402</text>
<text x="387.3" y="222.8">0.01UF</text>
<text x="387.3" y="225.3">0402</text>
<text x="402.6" y="222.8">0.01UF</text>
<text x="402.6" y="225.3">0402</text>
<text x="417.8" y="222.8">0.01UF</text>
<text x="417.8" y="225.3">0402</text>
<text x="433.1" y="222.8">0.01UF</text>
<text x="433.1" y="225.3">0402</text>
<text x="448.3" y="222.8">0.01UF</text>
<text x="448.3" y="225.3">0402</text>
<text x="228.6" y="229.5">VPP/WP~</text>
<text x="252.3" y="233.7" transform="rotate(-90 252.3 233.7)">GND1</text>
<text x="254.9" y="233.7" transform="rotate(-90 254.9 233.7)">GND2</text>
<text x="135.8" y="235.5">1</text>
<text x="142.2" y="234.2">U24</text>
<text x="152.4" y="238">4</text>
<text x="228.6" y="235.5">M29W320EB</text>
<text x="228.6" y="238">TFBGA63_80</text>
<text x="250.7" y="236.7" transform="rotate(-90 250.7 236.7)">K2</text>
<text x="253.3" y="236.7" transform="rotate(-90 253.3 236.7)">K7</text>
<text x="135.8" y="240.6">2</text>
<text x="139.7" y="244.3">SN74LVC1G08</text>
<text x="139.7" y="246.9">SOT23-5</text>
<text x="62.9" y="252.3">RESET</text>
<text x="66" y="257.4">ARE</text>
<text x="65.5" y="262.5">AWE</text>
<text x="107.5" y="276.1">JP3</text>
<text x="111.8" y="278.7">1</text>
<text x="133.3" y="278.7">SJ1</text>
<text x="139.7" y="281.2">SHORTING</text>
<text x="299.7" y="278.7">3.3V</text>
<text x="111.8" y="283.7">2</text>
<text x="139.7" y="283.7">JUMPER</text>
<text x="139.7" y="286.3">DEFAULT=NOT INSTALLED</text>
<text x="105.7" y="288.8">IDC2X1</text>
<text x="294.6" y="306.6">R18</text>
<text x="294.6" y="309.1">10K</text>
<text x="294.6" y="311.7">0402</text>
<text x="304.8" y="311.7">0402</text>
<text x="304.8" y="309.1">10K</text>
<text x="304.8" y="306.6">R20</text>
<text x="358.1" y="309.1">R21</text>
<text x="358.1" y="311.7">10K</text>
<text x="358.1" y="314.2">0402</text>
<text x="315" y="321.8">U9</text>
<text x="328.8" y="321.8">8</text>
<text x="256.2" y="328.5">SPI0_MOSI</text>
<text x="313.6" y="326.9">5</text>
<text x="315" y="328.5">SI</text>
<text x="327.6" y="324.4">VCC</text>
<text x="339.3" y="328.5">SO</text>
<text x="342.9" y="326.9">2</text>
<text x="375.9" y="328.5">SPI0_MISO</text>
<text x="257.4" y="333.6">SPI0_SCK</text>
<text x="313.6" y="332">6</text>
<text x="315" y="333.6">SCK</text>
<text x="313.6" y="337.1">1</text>
<text x="315" y="338.7">CS</text>
<text x="91.4" y="347.2">3.3V</text>
<text x="213.5" y="346.3">AMS3/SPI0_SEL2</text>
<text x="252.6" y="344.7">1</text>
<text x="254" y="342.2">JP16</text>
<text x="264.2" y="344.7">2</text>
<text x="313.6" y="342.2">3</text>
<text x="313.6" y="347.2">7</text>
<text x="315" y="343.8">WP</text>
<text x="254" y="349.8">IDC2X1_SMT</text>
<text x="315" y="348.9">HOLD</text>
<text x="327.5" y="352.3">GND</text>
<text x="315" y="357.4">SO8W</text>
<text x="315" y="354.9">M25P16</text>
<text x="328.8" y="354.8">4</text>
<text x="355.6" y="357.4">3.3V</text>
<text x="246.4" y="363.8">SJ9</text>
<text x="252.7" y="368.8">JUMPER</text>
<text x="252.7" y="366.3">SHORTING</text>
<text x="252.7" y="371.4">DEFAULT=NOT INSTALLED</text>
<text x="97.8" y="375.2">C58</text>
<text x="97.8" y="377.7">0.01UF</text>
<text x="115.6" y="377.7">0.01UF</text>
<text x="115.6" y="375.2">C57</text>
<text x="133.3" y="375.2">C56</text>
<text x="133.3" y="377.7">0.01UF</text>
<text x="151.1" y="377.7">0.01UF</text>
<text x="151.1" y="375.2">C55</text>
<text x="289.6" y="377.7">10K</text>
<text x="289.6" y="375.2">R19</text>
<text x="97.8" y="380.3">0402</text>
<text x="115.6" y="380.3">0402</text>
<text x="133.3" y="380.3">0402</text>
<text x="151.1" y="380.3">0402</text>
<text x="289.6" y="380.2">0402</text>
<text x="361.9" y="380.3">C46</text>
<text x="361.9" y="382.8">0.01UF</text>
<text x="361.9" y="385.3">0402</text>
</g>
<g font-size="1.8">
<text x="58.4" y="205.2" transform="rotate(90 58.4 205.2)">1</text>
<text x="68.6" y="204.4" transform="rotate(90 68.6 204.4)">ON</text>
<text x="58.4" y="210.3" transform="rotate(90 58.4 210.3)">2</text>
<text x="58.4" y="215.4" transform="rotate(90 58.4 215.4)">3</text>
<text x="58.4" y="220.5" transform="rotate(90 58.4 220.5)">4</text>
</g>
</svg>
